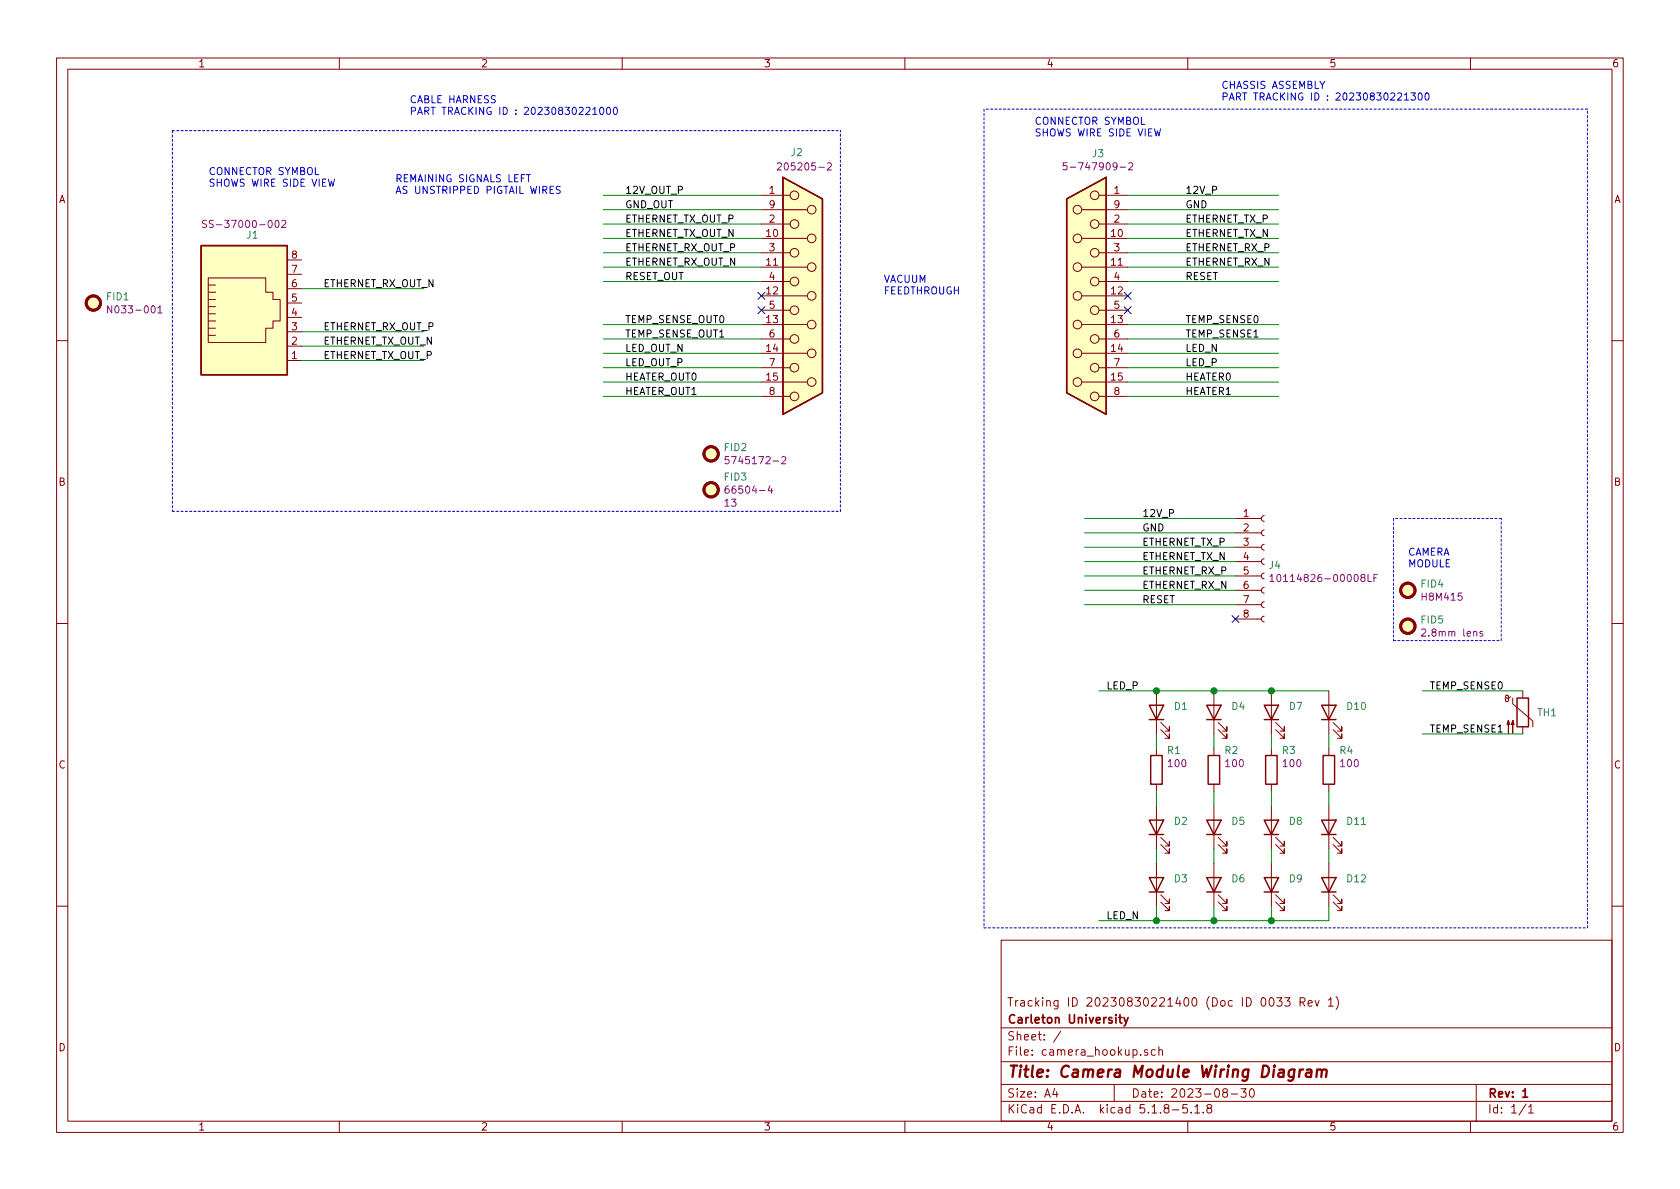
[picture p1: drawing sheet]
<svg xmlns="http://www.w3.org/2000/svg" width="297mm" height="210mm" viewBox="0 0 297 210" stroke-linecap="round" stroke-linejoin="round" font-family="sans-serif">
<g fill="none" stroke="#840000" stroke-width=".18">
<path d="M10 10.3h277v189.9h-277zM12 12.2h273v186.1h-273zM60 10.3v1.9M110 10.3v1.9M160 10.3v1.9M210 10.3v1.9M260 10.3v1.9M134.6 39.6h5.1M134.6 37.1h8.1M134.6 34.5h5.1M191.3 37.1h8.1M194.3 39.6h5.1"/>
<path d="M194.3 34.5h5.1M36.8 59.3h1.3M36.8 58h1.3M36.8 56.8h1.3M36.8 55.5h1.3M36.8 54.2h1.3M36.8 53h1.3M36.8 49.1h10.2v2.6h1.3v1.3h1.2v3.8h-1.2v1.2h-1.3v2.6h-10.2zM36.8 51.7h1.3M36.8 50.4h1.3M50.8 58.7h2.5M50.8 56.1h2.5"/>
<path d="M50.8 53.6h2.5M50.8 51h2.5M50.8 48.5h2.5M50.8 46h2.5M134.6 59.9h5.1M134.6 57.4h8.1M134.6 54.9h5.1M134.6 52.3h8.1M134.6 49.8h5.1M134.6 47.2h8.1M134.6 44.7h5.1M134.6 42.2h8.1"/>
<path d="M191.3 57.4h8.1M191.3 52.3h8.1M191.3 47.2h8.1M191.3 42.2h8.1M194.3 59.9h5.1M194.3 54.9h5.1M194.3 49.8h5.1M194.3 44.7h5.1M10 60.2h2M50.8 63.7h2.5M50.8 61.2h2.5M134.6 70.1h5.1"/>
<path d="M134.6 67.6h8.1M134.6 65h5.1M134.6 62.5h8.1M191.3 67.6h8.1M191.3 62.5h8.1M194.3 70.1h5.1M194.3 65h5.1M285 60.2h2M218.4 99.3h4.6M218.4 96.8h4.6M218.4 94.2h4.6M218.4 91.7h4.6"/>
<path d="M223.5 98.8l-.3 .1-.2 .3 .1 .4 .4 .2M223.5 96.3l-.3 .1-.2 .3 .1 .4 .4 .2M223.5 93.7l-.3 .1-.2 .4 .1 .3 .4 .2M223.5 91.2l-.3 .1-.2 .3 .1 .4 .4 .2M10 110.3h2M218.4 109.5h4.6M218.4 106.9h4.6M218.4 104.4h4.6M218.4 101.8h4.6M223.5 109l-.3 .1-.2 .3 .1 .4 .4 .2M223.5 106.4l-.3 .1-.2 .4 .1 .3 .4 .2M223.5 103.9l-.3 .1-.2 .3 .1 .4 .4 .2"/>
<path d="M223.5 101.3l-.3 .1-.2 .4 .1 .4 .4 .2M285 110.3h2M204.5 122.2v7.6M204.5 132.3v1.3M204.5 138.7v1.2M205.2 129l1.6 1.6v-.8v.8h-.8M205.2 127.8l1.6 1.5v-.8v.8h-.8M214.6 122.2v7.6M214.6 132.3v1.3M214.6 138.7v1.2M215.4 129l1.5 1.6v-.8v.8h-.7M215.4 127.8l1.5 1.5v-.8v.8h-.7"/>
<path d="M224.8 122.2v7.6M224.8 132.3v1.3M224.8 138.7v1.2M225.6 129l1.5 1.6v-.8v.8h-.8M225.6 127.8l1.5 1.5v-.8v.8h-.8M234.9 122.2v7.6M234.9 132.3v1.3M234.9 138.7v1.2M235.7 129l1.5 1.6v-.8v.8h-.7M235.7 127.8l1.5 1.5v-.8v.8h-.7M267.1 123.2l-.3 .2-.3 .1-.3-.2v-.2l.3-.2 .2 .2v.8l-.2 .2-.3-.2v-.2l-.1-.1M267.5 123.4v1.1l3.5 3v1"/>
<path d="M269.2 122.2v1.2M269.2 128.5v1.3M204.5 142.5v7.6M204.5 152.6v7.7M205.2 159.5l1.6 1.5v-.7v.7h-.8M205.2 158.2l1.6 1.6v-.8v.8h-.8M205.2 149.3l1.6 1.6v-.8v.8h-.8M205.2 148.1l1.6 1.5v-.8v.8h-.8M214.6 142.5v7.6M214.6 152.6v7.7M215.4 159.5l1.5 1.5v-.7v.7h-.7M215.4 158.2l1.5 1.6v-.8v.8h-.7"/>
<path d="M215.4 149.3l1.5 1.6v-.8v.8h-.7M215.4 148.1l1.5 1.5v-.8v.8h-.7M224.8 142.5v7.6M224.8 152.6v7.7M225.6 159.5l1.5 1.5v-.7v.7h-.8M225.6 158.2l1.5 1.6v-.8v.8h-.8M225.6 149.3l1.5 1.6v-.8v.8h-.8M225.6 148.1l1.5 1.5v-.8v.8h-.8M234.9 142.5v7.6M234.9 152.6v7.7M235.7 159.5l1.5 1.5v-.7v.7h-.7M235.7 158.2l1.5 1.6v-.8v.8h-.7"/>
<path d="M235.7 149.3l1.5 1.6v-.8v.8h-.7M235.7 148.1l1.5 1.5v-.8v.8h-.7M10 160.2h2M177 166.3h108v32h-108zM225.7 176.4h1l-.5 .6 .4 .1v.7l-.2 .1-.7-.1M227.2 176.4h.9l-.5 .6 .4 .1v.7l-.2 .1-.6-.1M229.9 177.2l.7-.1 .1-.2v-.3l-.2-.2h-.6v1.5M230.2 177.2l.5 .7M231.3 177.4l.7-.1v-.3l-.5-.1-.2 .2 .1 .7h.6M232.5 176.9l.4 1 .3-1M234.9 176.9l.4-.5v1.5M234.9 177.9h.8"/>
<path d="M236.2 176.2a1.71 1.71 0 0 1 0 2.3M285 160.2h2M60 198.3v1.9M110 198.3v1.9M160 198.3v1.9M177 194.8h108M177 191.8h108M177 187.8h108M177 181.8h108M186.5 192.5l-.4 1h1M186.8 193v1M187.6 182.3l-1.3 2"/>
<path d="M197 191.8v3M202.9 185.7l-.4-.1-.2 .2 .1 .2 .5 .2v.3h-.6M204.3 185.7l-.5-.1-.2 .3v.6l.2 .1 .5-.1M204.9 185.7l.2-.1 .4 .1v.9M204.9 185.1v1.5M207.3 196.3h1.2M209.9 195.3h-.7l-.1 .7 .2-.1 .5 .1 .2 .2-.1 .5-.2 .1-.6-.1M210 198.3v1.9M210.6 196.7v.1M211.3 195.8l.4-.5v1.5M211.3 196.8h.8M212.8 196.7v.1"/>
<path d="M213.7 196l-.3-.3 .1-.2 .2-.2 .4 .1 .1 .2v.2l-.7 .2a.48 .48 0 0 0 0 .7l.2 .1 .5-.1a.48 .48 0 0 0-.2-.7M216.5 193.2l-.3-.3 .1-.2a.48 .48 0 0 1 .6-.1l.1 .2-.1 .3-.6 .1a.48 .48 0 0 0 0 .7l.2 .1 .5-.1v-.4l-.2-.3M217.7 193.5h1.1M219.4 192.5h.9l-.5 .6 .5 .1v.7l-.3 .1-.6-.1M221.1 192.6l.2-.1a.8 .8 0 0 1 .5 .8 .8 .8 0 0 1-.5 .7 1 1 0 0 1-.2-1.4zM260 198.3v1.9M261 191.8v6.5M269.8 195.2l-1.2 2M270.3 195.8l.4-.5v1.5M270.3 196.8h.8"/>
<circle cx="140.5" cy="34.5" r=".76"/>
<circle cx="140.5" cy="39.6" r=".76"/>
<circle cx="143.5" cy="37.1" r=".76"/>
<circle cx="190.5" cy="37.1" r=".76"/>
<circle cx="193.5" cy="34.5" r=".76"/>
<circle cx="193.5" cy="39.6" r=".76"/>
<circle cx="140.5" cy="49.8" r=".76"/>
<circle cx="140.5" cy="59.9" r=".76"/>
<circle cx="140.5" cy="44.7" r=".76"/>
<circle cx="140.5" cy="54.9" r=".76"/>
<circle cx="143.5" cy="57.4" r=".76"/>
<circle cx="143.5" cy="47.2" r=".76"/>
<circle cx="143.5" cy="52.3" r=".76"/>
<circle cx="143.5" cy="42.2" r=".76"/>
<circle cx="190.5" cy="57.4" r=".76"/>
<circle cx="190.5" cy="42.2" r=".76"/>
<circle cx="190.5" cy="52.3" r=".76"/>
<circle cx="190.5" cy="47.2" r=".76"/>
<circle cx="193.5" cy="44.7" r=".76"/>
<circle cx="193.5" cy="49.8" r=".76"/>
<circle cx="193.5" cy="59.9" r=".76"/>
<circle cx="193.5" cy="54.9" r=".76"/>
<circle cx="140.5" cy="65" r=".76"/>
<circle cx="140.5" cy="70.1" r=".76"/>
<circle cx="143.5" cy="62.5" r=".76"/>
<circle cx="143.5" cy="67.6" r=".76"/>
<circle cx="190.5" cy="62.5" r=".76"/>
<circle cx="190.5" cy="67.6" r=".76"/>
<circle cx="193.5" cy="65" r=".76"/>
<circle cx="193.5" cy="70.1" r=".76"/>
</g>
<path d="M197.8 179.9h.6M198 179.4v1.3l.4 .2M198.7 179.9l.4 1M199.5 179.9l-.5 1.4-.3 .1M269.2 193l.5-.5v1.5M269.2 194h.9" fill="none" stroke="#840000" stroke-width=".3"/>
<path d="M228.9 189.1l-.2 1.6a.6 .6 0 0 1-.9 .3M228.9 189.2a.68 .68 0 0 0-1 .3v.8l.2 .1 .6-.1M229.8 189.1l-.1 1.3M230.4 189.1a.54 .54 0 0 0-.6 .4M231.1 189.2h.7v1.2M231.9 189.6l-.7 .1a.4 .4 0 0 0-.3 .3 .4 .4 0 0 0 .2 .4l.7-.1M232.9 189.3a.52 .52 0 0 1 .8 .1l-.1 1M232.9 189.1l-.2 1.3M233.7 189.4l.3-.3 .5 .1 .1 .2-.2 1" fill="none" stroke="#840000" stroke-width=".41"/>
<g fill="none" stroke="#840000" stroke-width=".25">
<path d="M138.4 31.4l7 3.8v34.3l-7 3.8zM188.6 35.2l7-3.8v41.9l-7-3.8zM35.6 43.4h15.2v22.9h-15.2zM203.2 124.7h2.5l-1.2 2.5zM203.2 127.2h2.5M203.5 133.6h2v5.1h-2zM213.4 124.7h2.5l-1.3 2.5zM213.4 127.2h2.5M213.6 133.6h2v5.1h-2zM223.5 124.7h2.6l-1.3 2.5zM223.5 127.2h2.6M223.8 133.6h2v5.1h-2z"/>
<path d="M233.7 124.7h2.5l-1.3 2.5zM233.7 127.2h2.5M233.9 133.6h2.1v5.1h-2.1zM268.2 123.4h2.1v5.1h-2.1zM203.2 155.2h2.5l-1.2 2.5zM203.2 145h2.5l-1.2 2.6zM203.2 157.7h2.5M203.2 147.6h2.5M213.4 155.2h2.5l-1.3 2.5zM213.4 145h2.5l-1.3 2.6zM213.4 157.7h2.5M213.4 147.6h2.5"/>
<path d="M223.5 155.2h2.6l-1.3 2.5zM223.5 145h2.6l-1.3 2.6zM223.5 157.7h2.6M223.5 147.6h2.6M233.7 155.2h2.5l-1.3 2.5zM233.7 145h2.5l-1.3 2.6zM233.7 157.7h2.5M233.7 147.6h2.5"/>
</g>
<g fill="none" stroke="#840084" stroke-width=".18">
<path d="M36.5 39h-.5l-.2 .1v.3l.6 .3 .1 .3-.2 .2h-.5M49.8 39.1l.5-.1 .2 .1v.2v.2l-.7 .7h.7M137.4 28.9l.5-.1 .2 .1 .1 .3-.1 .2-.7 .7h.8M146.3 28.9l.5-.1 .2 .4-.8 .9h.8M188.6 28.8h-.6v.6l.1-.1 .5 .1v.5l-.2 .1-.4-.1M199.6 28.9l.5-.1 .2 .3-.1 .2-.7 .7h.8M19.8 54.1v1.2l-.8-1.2v1.2M27.9 54.4l.4-.3v1.2M27.9 55.3h.8M128.8 85.9h-.2a.79 .79 0 0 0-.2 1.3h.4l.1-.5-.2-.3h-.3l-.2 .3M128.9 80.7h-.7v.7l.2-.2 .5 .2v.5l-.2 .1-.5-.1M136.1 85.9l-.3 .9h.8"/>
<path d="M136.4 86.4v.8M138.2 80.9l.5-.2 .2 .4v.2l-.7 .7h.7M224.5 101.9l.4-.3v1.2M224.5 102.8h.7M225.9 101.7l.1-.1a.67 .67 0 0 1 .5 .6 .67 .67 0 0 1-.5 .6l-.1-.1-.1-.3zM241.9 101.6v1.2h.6M242.9 102.2h.4M243.5 101.6h-.6v1.2M251.4 111.3l.4-.1 .2 .1 .1 .3-.1 .2-.7 .7h.8M262.1 111.7h-.3l-.2 .1 .1 .2 .4 .1v.3h-.5"/>
</g>
<g fill="#840000" stroke="#840000" stroke-width=".18">
<path d="M266.7 127.4l.3 .7h-.6l.3-.7v2.3z"/>
<path d="M267.5 127.4l.2 .7h-.5l.3-.7v2.3z"/>
</g>
<g fill="#ffffc2" stroke="#ffffc2" stroke-width=".18">
<path d="M138.4 31.4l7 3.8v34.3l-7 3.8z"/>
<path d="M35.6 43.4h15.2v22.9h-15.2z"/>
<path d="M188.6 35.2l7-3.8v41.9l-7-3.8z"/>
<circle cx="125.7" cy="80.3" r="1.27"/>
<circle cx="248.9" cy="110.7" r="1.27"/>
<circle cx="248.9" cy="104.4" r="1.27"/>
<circle cx="16.5" cy="53.6" r="1.27"/>
<circle cx="125.7" cy="86.6" r="1.27"/>
</g>
<g fill="none" stroke="#840000" stroke-width=".51">
<circle cx="16.5" cy="53.6" r="1.27"/>
<circle cx="125.7" cy="86.6" r="1.27"/>
<circle cx="125.7" cy="80.3" r="1.27"/>
<circle cx="248.9" cy="104.4" r="1.27"/>
<circle cx="248.9" cy="110.7" r="1.27"/>
</g>
<path d="M174 19.3v144.8M280.7 19.3h-106.7M30.5 23.1v67.3M30.5 23.1h118.1M30.5 90.4h118.1M148.6 90.4v-67.3M246.4 91.7v21.6M265.4 91.7h-19M246.4 113.3h19M265.4 113.3v-21.6M174 164.1h106.7M280.7 164.1v-144.8" fill="none" stroke="#0000c2" stroke-width=".18" stroke-dasharray=".4 .4"/>
<g fill="none" stroke="#008400" stroke-width=".18">
<path d="M106.7 37.1h27.9M106.7 34.5h27.9M106.7 39.6h27.9M199.4 37.1h26.7M199.4 34.5h26.7M199.4 39.6h26.7M53.3 58.7h21.6M53.3 51h21.6M106.7 42.2h27.9M106.7 47.2h27.9M106.7 57.4h27.9M106.7 44.7h27.9"/>
<path d="M106.7 59.9h27.9M106.7 49.8h27.9M199.4 42.2h26.7M199.4 47.2h26.7M199.4 57.4h26.7M199.4 44.7h26.7M199.4 59.9h26.7M199.4 49.8h26.7M53.3 61.2h21.6M53.3 63.7h21.6M106.7 65h27.9M106.7 62.5h27.9"/>
<path d="M106.7 70.1h27.9M106.7 67.6h27.9M199.4 65h26.7M199.4 62.5h26.7M199.4 70.1h26.7M199.4 67.6h26.7M191.8 99.3h26.6M191.8 94.2h26.6M191.8 96.8h26.6M191.8 91.7h26.6M191.8 106.9h26.6M191.8 104.4h26.6"/>
<path d="M191.8 101.8h26.6M194.3 122.2h40.6M204.5 129.8v2.5M204.5 139.9v2.6M214.6 129.8v2.5M214.6 139.9v2.6M224.8 129.8v2.5M224.8 139.9v2.6M234.9 129.8v2.5M234.9 139.9v2.6M251.5 122.2h17.7M251.5 129.8h17.7"/>
<path d="M204.5 150.1v2.5M214.6 150.1v2.5M224.8 150.1v2.5M234.9 150.1v2.5M204.5 160.3v2.5M214.6 160.3v2.5M224.8 160.3v2.5M234.9 160.3v2.5h-40.6"/>
</g>
<g fill="none" stroke="#0000c2" stroke-width=".18">
<path d="M104.8 19.3l.4-.3v1.2M106.1 19.1l.2-.1a.67 .67 0 0 1 .5 .6 .67 .67 0 0 1-.5 .6l-.2-.2-.1-.2zM107.3 19.1l.2-.1a.67 .67 0 0 1 .5 .6 .67 .67 0 0 1-.5 .6l-.2-.1-.1-.3zM108.6 19.1l.1-.1a.67 .67 0 0 1 .5 .6 .67 .67 0 0 1-.5 .6l-.3-.4zM248.3 16.8l.4-.4v1.3M248.3 17.7h.7M249.5 16.4h.8l-.5 .5 .4 .1 .1 .5-.3 .2-.5-.1M250.9 16.6l.1-.2a.67 .67 0 0 1 .5 .7 .67 .67 0 0 1-.5 .6l-.1-.1-.2-.4zM252.1 16.6l.1-.2a.67 .67 0 0 1 .5 .7 .67 .67 0 0 1-.5 .6l-.3-.5zM58.1 31.7l.3 1.2 .2-.9 .3 .9 .3-1.2M93.1 30.9h.7M93.4 30.9v1.3"/>
<path d="M99.1 33l-.5-.1-.2 .2 .1 .4 .5 .2 .1 .3-.3 .2h-.5M104.8 20.2h.7M204.1 22.8l.3 1.2 .2-.9 .3 .9 .3-1.2"/>
</g>
<g fill="#008400" stroke="#008400" stroke-width=".25">
<circle cx="204.5" cy="122.2" r=".51"/>
<circle cx="204.5" cy="162.8" r=".51"/>
<circle cx="214.6" cy="162.8" r=".51"/>
<circle cx="224.8" cy="162.8" r=".51"/>
<circle cx="224.8" cy="122.2" r=".51"/>
<circle cx="214.6" cy="122.2" r=".51"/>
</g>
<path d="M134 54.2l1.2 1.3M134 51.7l1.2 1.2M135.2 54.2l-1.2 1.3M135.2 51.7l-1.2 1.2M198.8 54.2l1.2 1.3M198.8 51.7l1.2 1.2M200 54.2l-1.2 1.3M200 51.7l-1.2 1.2M217.8 108.9l1.2 1.2M219 108.9l-1.2 1.2" fill="none" stroke="#000084" stroke-width=".18"/>
<text font-size="2.8" fill="#840000" x="178" y="190.5">Title: Camera Module Wiring Diagram</text>
<g font-size="2.1" fill="#840000">
<text x="178" y="178">Tracking ID 20230830221400 (Doc ID 0033 Rev 1)</text>
<text x="178" y="184">Sheet: /</text>
<text x="178" y="181">Carleton University</text>
<text x="178" y="186.7">File: camera_hookup.sch</text>
<text x="178" y="196.9">KiCad E.D.A. kicad 5.1.8-5.1.8</text>
<text x="178" y="194.1">Size: A4</text>
<text x="200" y="194.1">Date: 2023-08-30</text>
<text x="263" y="194.1">Rev: 1</text>
<text x="263" y="196.9">Id: 1/1</text>
</g>
<g font-size="1.8" fill="#840000">
<text x="35" y="11.9">1</text>
<text x="85" y="11.9">2</text>
<text x="135" y="11.9">3</text>
<text x="185" y="11.9">4</text>
<text x="235" y="11.9">5</text>
<text x="285" y="11.9">6</text>
<text x="10.4" y="35.9">A</text>
<text x="136" y="34.3">1</text>
<text x="197" y="34.3">1</text>
<text x="285.4" y="35.9">A</text>
<text x="135.6" y="41.9">10</text>
<text x="136" y="39.4">2</text>
<text x="136" y="36.8">9</text>
<text x="196.5" y="41.9">10</text>
<text x="197" y="39.4">2</text>
<text x="197" y="36.8">9</text>
<text x="51.6" y="45.7">8</text>
<text x="135.6" y="47">11</text>
<text x="136" y="44.4">3</text>
<text x="196.5" y="47">11</text>
<text x="197" y="44.4">3</text>
<text x="51.6" y="53.3">5</text>
<text x="51.6" y="50.8">6</text>
<text x="51.6" y="48.3">7</text>
<text x="135.6" y="52.1">12</text>
<text x="136" y="49.5">4</text>
<text x="196.5" y="52.1">12</text>
<text x="197" y="49.5">4</text>
<text x="51.6" y="58.4">3</text>
<text x="51.6" y="55.9">4</text>
<text x="135.6" y="57.1">13</text>
<text x="136" y="54.6">5</text>
<text x="136" y="59.7">6</text>
<text x="196.5" y="57.1">13</text>
<text x="197" y="54.6">5</text>
<text x="197" y="59.7">6</text>
<text x="51.6" y="63.5">1</text>
<text x="51.6" y="61">2</text>
<text x="135.6" y="62.2">14</text>
<text x="136" y="64.8">7</text>
<text x="196.5" y="62.2">14</text>
<text x="197" y="64.8">7</text>
<text x="135.6" y="67.3">15</text>
<text x="136" y="69.8">8</text>
<text x="196.5" y="67.3">15</text>
<text x="197" y="69.8">8</text>
<text x="10.4" y="85.9">B</text>
<text x="285.4" y="85.9">B</text>
<text x="219.9" y="91.4">1</text>
<text x="219.9" y="94">2</text>
<text x="219.9" y="96.5">3</text>
<text x="219.9" y="99.1">4</text>
<text x="219.9" y="101.6">5</text>
<text x="219.9" y="104.1">6</text>
<text x="219.9" y="106.7">7</text>
<text x="219.9" y="109.2">8</text>
<text x="10.4" y="135.9">C</text>
<text x="285.4" y="135.9">C</text>
<text x="10.4" y="185.9">D</text>
<text x="285.4" y="185.9">D</text>
<text x="35" y="199.9">1</text>
<text x="85" y="199.9">2</text>
<text x="135" y="199.9">3</text>
<text x="185" y="199.9">4</text>
<text x="235" y="199.9">5</text>
<text x="285" y="199.9">6</text>
</g>
<g font-size="1.8" fill="#0000c2">
<text x="215.9" y="15.7">CHASSIS ASSEMBLY</text>
<text x="215.9" y="17.8">PART TRACKING ID : 20230830221300</text>
<text x="72.4" y="18.3">CABLE HARNESS</text>
<text x="72.4" y="20.3">PART TRACKING ID : 20230830221000</text>
<text x="182.9" y="22.1">CONNECTOR SYMBOL</text>
<text x="182.9" y="24.1">SHOWS WIRE SIDE VIEW</text>
<text x="36.8" y="31">CONNECTOR SYMBOL</text>
<text x="36.8" y="33">SHOWS WIRE SIDE VIEW</text>
<text x="69.8" y="32.2">REMAINING SIGNALS LEFT</text>
<text x="69.8" y="34.3">AS UNSTRIPPED PIGTAIL WIRES</text>
<text x="156.2" y="50">VACUUM</text>
<text x="156.2" y="52.1">FEEDTHROUGH</text>
<text x="248.9" y="98.3">CAMERA</text>
<text x="248.9" y="100.3">MODULE</text>
</g>
<g font-size="1.8" fill="#008484">
<text x="139.9" y="27.6">J2</text>
<text x="193.2" y="27.8">J3</text>
<text x="43.7" y="42.2">J1</text>
<text x="18.9" y="53.1">FID1</text>
<text x="128.1" y="79.8">FID2</text>
<text x="128.1" y="85">FID3</text>
<text x="224.4" y="100.6">J4</text>
<text x="251.3" y="103.9">FID4</text>
<text x="251.3" y="110.3">FID5</text>
<text x="207.7" y="125.5">D1</text>
<text x="217.8" y="125.5">D4</text>
<text x="228" y="125.5">D7</text>
<text x="238.2" y="125.5">D10</text>
<text x="271.9" y="126.7">TH1</text>
<text x="206.5" y="133.3">R1</text>
<text x="216.6" y="133.3">R2</text>
<text x="226.8" y="133.3">R3</text>
<text x="236.9" y="133.3">R4</text>
<text x="207.7" y="145.9">D2</text>
<text x="217.8" y="145.9">D5</text>
<text x="228" y="145.9">D8</text>
<text x="238.2" y="145.9">D11</text>
<text x="207.7" y="156">D3</text>
<text x="217.8" y="156">D6</text>
<text x="228" y="156">D9</text>
<text x="238.2" y="156">D12</text>
</g>
<g font-size="1.8">
<text x="110.5" y="34.3">12V_OUT_P</text>
<text x="209.5" y="34.3">12V_P</text>
<text x="110.5" y="41.9">ETHERNET_TX_OUT_N</text>
<text x="110.5" y="39.4">ETHERNET_TX_OUT_P</text>
<text x="110.5" y="36.8">GND_OUT</text>
<text x="209.5" y="39.4">ETHERNET_TX_P</text>
<text x="209.5" y="36.8">GND</text>
<text x="209.5" y="41.9">ETHERNET_TX_N</text>
<text x="110.5" y="47">ETHERNET_RX_OUT_N</text>
<text x="110.5" y="44.4">ETHERNET_RX_OUT_P</text>
<text x="209.5" y="44.4">ETHERNET_RX_P</text>
<text x="209.5" y="47">ETHERNET_RX_N</text>
<text x="57.1" y="50.8">ETHERNET_RX_OUT_N</text>
<text x="110.5" y="49.5">RESET_OUT</text>
<text x="209.5" y="49.5">RESET</text>
<text x="57.1" y="58.4">ETHERNET_RX_OUT_P</text>
<text x="110.5" y="59.7">TEMP_SENSE_OUT1</text>
<text x="110.5" y="57.1">TEMP_SENSE_OUT0</text>
<text x="209.5" y="57.1">TEMP_SENSE0</text>
<text x="209.5" y="59.7">TEMP_SENSE1</text>
<text x="57.1" y="61">ETHERNET_TX_OUT_N</text>
<text x="57.1" y="63.5">ETHERNET_TX_OUT_P</text>
<text x="110.5" y="62.2">LED_OUT_N</text>
<text x="110.5" y="64.8">LED_OUT_P</text>
<text x="209.5" y="64.8">LED_P</text>
<text x="209.5" y="62.2">LED_N</text>
<text x="110.5" y="67.3">HEATER_OUT0</text>
<text x="110.5" y="69.8">HEATER_OUT1</text>
<text x="209.5" y="67.3">HEATER0</text>
<text x="209.5" y="69.8">HEATER1</text>
<text x="201.9" y="91.4">12V_P</text>
<text x="201.9" y="94">GND</text>
<text x="201.9" y="96.5">ETHERNET_TX_P</text>
<text x="201.9" y="101.6">ETHERNET_RX_P</text>
<text x="201.9" y="99.1">ETHERNET_TX_N</text>
<text x="201.9" y="104.1">ETHERNET_RX_N</text>
<text x="201.9" y="106.7">RESET</text>
<text x="195.6" y="121.9">LED_P</text>
<text x="252.7" y="121.9">TEMP_SENSE0</text>
<text x="252.7" y="129.5">TEMP_SENSE1</text>
<text x="195.6" y="162.6">LED_N</text>
</g>
<g font-size="1.8" fill="#840084">
<text x="138.5" y="30.1">205205-2</text>
<text x="189.6" y="30.1">5-747909-2</text>
<text x="37.5" y="40.3">SS-37000-002</text>
<text x="19.9" y="55.4">N033-001</text>
<text x="129.4" y="82.1">5745172-2</text>
<text x="128.2" y="89.6">13</text>
<text x="129.1" y="87.3">66504-4</text>
<text x="226.2" y="102.9">10114826-00008LF</text>
<text x="251.6" y="106.2">H8M415</text>
<text x="252" y="112.6">2.8mm lens</text>
<text x="206.7" y="135.7">100</text>
<text x="216.8" y="135.7">100</text>
<text x="227" y="135.7">100</text>
<text x="237.1" y="135.7">100</text>
</g>
</svg>
